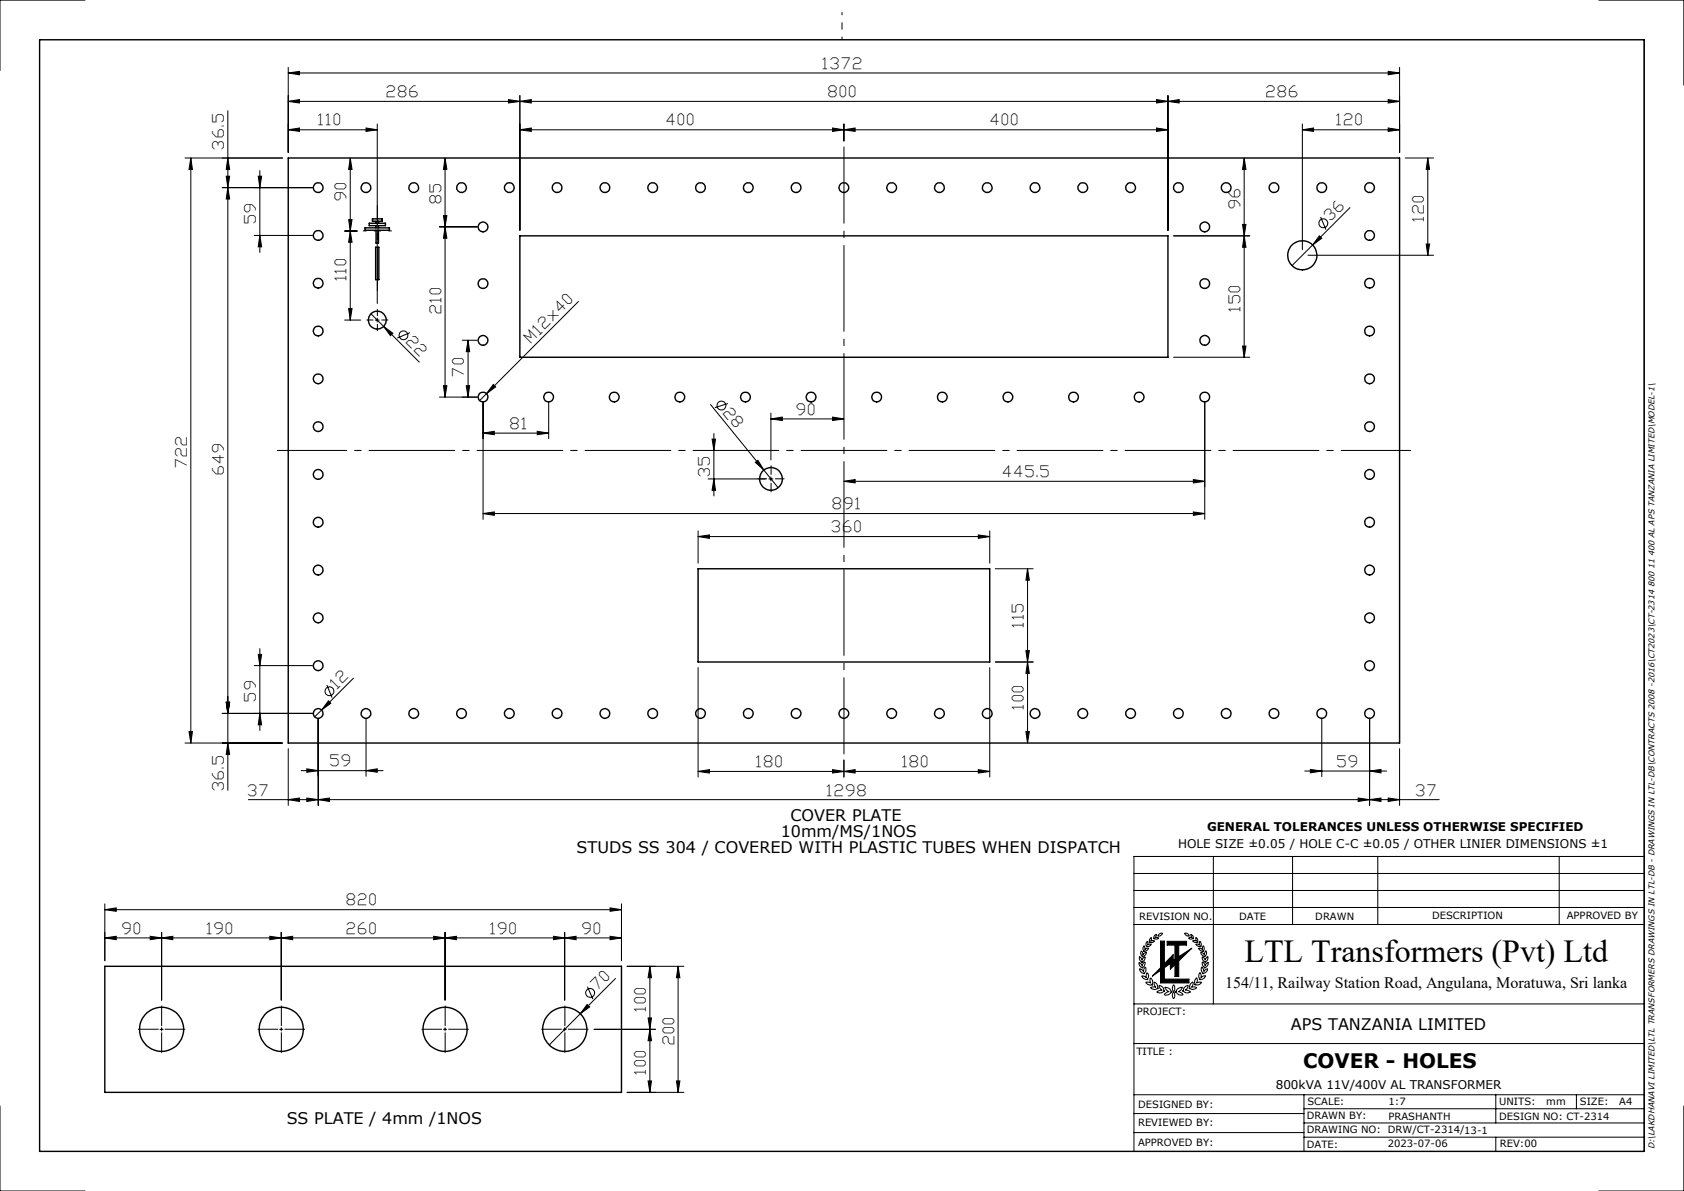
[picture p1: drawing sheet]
<svg xmlns="http://www.w3.org/2000/svg" width="297mm" height="210mm" viewBox="0 0 297 210" stroke-linecap="round" stroke-linejoin="round" font-family="sans-serif">
<g fill="none" stroke="#000" stroke-width=".25">
<path d="M7 7h283v196h-283zM50.8 27.9h196v103.1h-196zM65.7 38.6h1.7v.4h-.7v.4h1.3v.4h-1.3v.4h2v.4h-2v2.3h-.4v-2.3h-1.9v-.4h1.9v-.4h-1.2v-.4h1.2v-.4h-.6zM66.3 43.6h.5v5.7h-.5zM91.7 41.6h114.3v21.4h-114.3zM123.1 100.3h51.5v16.4h-51.5zM18.5 170.4h91.1v22.2h-91.1z"/>
<circle cx="56.1" cy="33.1" r=".85"/>
<circle cx="64.6" cy="33.1" r=".85"/>
<circle cx="73" cy="33.1" r=".84"/>
<circle cx="81.4" cy="33.1" r=".84"/>
<circle cx="89.8" cy="33.1" r=".84"/>
<circle cx="98.2" cy="33.1" r=".85"/>
<circle cx="106.7" cy="33.1" r=".85"/>
<circle cx="115.1" cy="33.1" r=".85"/>
<circle cx="123.5" cy="33.1" r=".85"/>
<circle cx="132" cy="33.1" r=".85"/>
<circle cx="140.4" cy="33.1" r=".85"/>
<circle cx="148.8" cy="33.1" r=".85"/>
<circle cx="157.3" cy="33.1" r=".85"/>
<circle cx="165.7" cy="33.1" r=".85"/>
<circle cx="174.1" cy="33.1" r=".84"/>
<circle cx="182.5" cy="33.1" r=".84"/>
<circle cx="191" cy="33.1" r=".84"/>
<circle cx="199.4" cy="33.1" r=".84"/>
<circle cx="207.8" cy="33.1" r=".85"/>
<circle cx="216.3" cy="33.1" r=".85"/>
<circle cx="224.7" cy="33.1" r=".85"/>
<circle cx="233.1" cy="33.1" r=".85"/>
<circle cx="241.5" cy="33.1" r=".85"/>
<circle cx="56.1" cy="49.9" r=".86"/>
<circle cx="56.1" cy="58.4" r=".86"/>
<circle cx="56.1" cy="41.5" r=".85"/>
<circle cx="66.5" cy="56.5" r="1.57"/>
<circle cx="85.2" cy="50" r=".86"/>
<circle cx="85.2" cy="40" r=".86"/>
<circle cx="212.5" cy="50" r=".86"/>
<circle cx="212.5" cy="40" r=".86"/>
<circle cx="229.7" cy="45" r="2.56"/>
<circle cx="241.5" cy="49.9" r=".86"/>
<circle cx="241.5" cy="58.4" r=".86"/>
<circle cx="241.5" cy="41.5" r=".85"/>
<circle cx="56.1" cy="66.8" r=".86"/>
<circle cx="56.1" cy="75.2" r=".86"/>
<circle cx="85.2" cy="70" r=".86"/>
<circle cx="85.2" cy="60" r=".86"/>
<circle cx="96.8" cy="70" r=".86"/>
<circle cx="108.3" cy="70" r=".86"/>
<circle cx="119.9" cy="70" r=".86"/>
<circle cx="131.5" cy="70" r=".86"/>
<circle cx="143" cy="70" r=".86"/>
<circle cx="154.6" cy="70" r=".86"/>
<circle cx="166.2" cy="70" r=".86"/>
<circle cx="177.8" cy="70" r=".86"/>
<circle cx="189.3" cy="70" r=".86"/>
<circle cx="200.9" cy="70" r=".86"/>
<circle cx="212.5" cy="70" r=".86"/>
<circle cx="212.5" cy="60" r=".86"/>
<circle cx="241.5" cy="66.8" r=".86"/>
<circle cx="241.5" cy="75.2" r=".86"/>
<circle cx="56.1" cy="83.7" r=".86"/>
<circle cx="56.1" cy="92.1" r=".86"/>
<circle cx="136" cy="84.5" r="2"/>
<circle cx="241.5" cy="83.7" r=".86"/>
<circle cx="241.5" cy="92.1" r=".86"/>
<circle cx="56.1" cy="117.4" r=".86"/>
<circle cx="56.1" cy="108.9" r=".86"/>
<circle cx="56.1" cy="100.5" r=".86"/>
<circle cx="241.5" cy="117.4" r=".86"/>
<circle cx="241.5" cy="108.9" r=".86"/>
<circle cx="241.5" cy="100.5" r=".86"/>
<circle cx="56.1" cy="125.8" r=".86"/>
<circle cx="64.6" cy="125.8" r=".86"/>
<circle cx="73" cy="125.8" r=".85"/>
<circle cx="81.4" cy="125.8" r=".85"/>
<circle cx="89.8" cy="125.8" r=".85"/>
<circle cx="98.2" cy="125.8" r=".86"/>
<circle cx="106.7" cy="125.8" r=".86"/>
<circle cx="115.1" cy="125.8" r=".86"/>
<circle cx="123.5" cy="125.8" r=".86"/>
<circle cx="132" cy="125.8" r=".86"/>
<circle cx="140.4" cy="125.8" r=".86"/>
<circle cx="148.8" cy="125.8" r=".86"/>
<circle cx="157.3" cy="125.8" r=".86"/>
<circle cx="165.7" cy="125.8" r=".86"/>
<circle cx="174.1" cy="125.8" r=".85"/>
<circle cx="182.5" cy="125.8" r=".85"/>
<circle cx="191" cy="125.8" r=".85"/>
<circle cx="199.4" cy="125.8" r=".85"/>
<circle cx="207.8" cy="125.8" r=".86"/>
<circle cx="216.2" cy="125.8" r=".86"/>
<circle cx="224.7" cy="125.8" r=".86"/>
<circle cx="233.1" cy="125.8" r=".86"/>
<circle cx="241.5" cy="125.8" r=".86"/>
<circle cx="28.5" cy="181.5" r="3.9"/>
<circle cx="49.6" cy="181.5" r="3.9"/>
<circle cx="78.5" cy="181.5" r="3.9"/>
<circle cx="99.6" cy="181.5" r="3.9"/>
</g>
<g fill="none" stroke="#000" stroke-width=".18">
<path d="M15 0h-15v12.4M40.2 19.5v119.8M50.8 17.9l2-.3v.6zM50.8 12.9l2-.3v.6zM50.8 11.9v15M50.8 17.9h196M50.8 12.9h196M89.7 17.6l2 .3-2 .3zM91.7 17.9l2-.3v.6zM91.7 16.9v23.7M204 17.6l2 .3-2 .3zM206 17.9l2-.3v.6z"/>
<path d="M206 16.9v23.7M244.8 12.6l2 .3-2 .3zM244.8 17.6l2 .3-2 .3zM246.8 11.9v15M282 0h15v15M290 7v196M32.6 27.9h17.2M33.7 27.9l.2 2h-.6zM33.7 27.9v103.1M39.2 33.1h15.9M39.9 31.1h.6l-.3 2zM40.2 27.9l.3 2h-.6z"/>
<path d="M40.2 33.1l.3 2h-.6zM45.5 31.1h.6l-.3 2zM45.8 30.1v14.4M50.8 22.9l2-.3v.6zM50.8 22.9h15.7M61.5 38.7h.6l-.3 2zM61.8 27.9l.3 2h-.6zM61.8 27.9v28.5M64.6 22.6l1.9 .3-1.9 .3zM66.5 21.9v31.6M77.5 40h6.7M78.2 38h.6l-.3 2z"/>
<path d="M78.5 40l.3 2h-.6zM78.5 27.9l.3 2h-.6zM78.5 27.9v42.1M91.7 22.9l2-.3v.6zM91.7 22.9h114.3M146.8 22.6l2 .3-2 .3zM148.8 22.9l2-.3v.6zM148.8 21.9v3M204 22.6l2 .3-2 .3zM219.1 39.6h.6l-.3 2zM219.4 27.9l.3 2h-.6zM219.4 27.9v35.1"/>
<path d="M229.7 22.9l2-.3v.6zM229.7 21.9v22.1M229.7 22.9h17.1M232.9 38.3l1 2.2M238.1 36.6l-10.2 10.2M244.8 22.6l2 .3-2 .3zM247.8 27.9h5M251.8 27.9l.3 2h-.6zM251.8 27.9v17.1M44.8 41.5h10.3M45.8 41.5l.3 2h-.6zM60.8 56.4h2.8"/>
<path d="M60.8 40.7h2.2M61.5 54.4h.6l-.3 2zM61.8 40.7l.3 2h-.6zM65.4 55.3l8.5 8.5M66.2 56.4h.7M66.5 56.1v.7M67.7 57.6l1.6 1.2-.4 .4zM72.3 58.7l-2.2 .9M81.5 60h2.7M82.5 60l.3 2h-.6zM82.6 60v10M102 53.2l-17.4 17.4"/>
<path d="M207 41.6h13.4M219.4 41.6l.3 2h-.6zM230.7 45h22.1M232.7 41.6l.4 .4-1.6 1.2zM251.5 43h.6l-.3 2zM77.5 70h6.7M78.2 68h.6l-.3 2zM82.2 68h.6l-.3 2zM85.2 76.4l2-.3v.6zM85.2 71v20.6M85.2 76.4h11.6M87 67.8l.4 .4-1.6 1.2z"/>
<path d="M94.8 76.1l2 .3-2 .3zM96.8 71v6.4M125.3 71.3l9.4 11.6M125.6 77.4h.6l-.3 2zM125.9 76.4v11M128.4 71.1l-2.3 .8M136 73.9l2-.4v.6zM136 72.8v8.3M136 73.9h12.8M146.8 73.5l2 .4-2 .2zM207 63h13.4M212.5 71v20.6"/>
<path d="M219.1 61h.6l-.3 2zM85.2 90.5l2-.2v.6zM85.2 90.5h127.3M123.1 94.6l2-.3v.6zM123.1 93.6v5.7M123.1 94.6h51.5M124.9 84.4h10.1M125.9 84.4l.3 2.1h-.6zM133.2 81.5l.5-.3 1 1.7zM134.7 82.9l2.5 3.1M135.6 84.4h.7M136 84.1v.7"/>
<path d="M148.8 84.9l2-.3v.6zM148.8 84.9h63.7M172.5 94.3l2.1 .3-2.1 .3zM174.6 93.6v5.7M210.5 90.3l2 .2-2 .4zM210.5 84.6l2 .3-2 .3zM44.8 117.4h10.3M45.5 115.4h.6l-.3 2zM45.8 114.4v14.4M62.3 119.6l-5.6 5.6M123.1 117.7v19.3M174.6 117.7v19.3"/>
<path d="M175.5 116.7h6.7M175.5 100.3h6.7M180.9 114.7h.6l-.3 2zM181.2 100.3l.3 2h-.6zM181.2 116.7l.3 2h-.6zM181.2 100.3v30.7M32.6 131h17.2M33.3 129h.6l-.2 2zM39.2 125.8h15.9M39.9 123.8h.6l-.3 2zM40.2 131l.3 2h-.6zM45.8 125.8l.3 2h-.6z"/>
<path d="M50.8 132v10M53.1 135.9h14.5M54.1 135.6l2 .3-2 .3zM56.1 126.8v15.2M56.7 125.2l-1.2 1.2M57.6 120.8l1 2.2M57.9 123.6l.4 .4-1.6 1.2zM64.6 135.9l1.9-.3v.6zM64.6 126.8v10.1M123.1 136l2-.3v.6zM146.8 135.7l2 .3-2 .3zM148.8 136l2-.3v.6z"/>
<path d="M148.8 134v3M172.5 135.7l2.1 .3-2.1 .3zM174.6 136h-51.5M180.9 129h.6l-.3 2zM230.1 136h14.4M231.1 135.7l2 .3-2 .3zM233.1 126.8v10.1M241.5 136l2.1-.3v.6zM241.5 126.8v15.2M246.8 132v10M18.5 159.4v10M43.8 141h210"/>
<path d="M50.8 141l2-.3v.6zM54.1 140.7l2 .3-2 .3zM56.1 141l2-.3v.6zM109.6 159.4v10M200 157h90M200 154h90M214 151v26M228 151v12M239.5 140.7l2 .3-2 .3zM241.5 141l2.1-.3v.6zM243 151v12M244.8 140.7l2 .3-2 .3z"/>
<path d="M275 151v12M290 151h-90v52M18.5 165.4l2-.3v.6zM18.5 165.4h91.1M18.5 160.4l2-.3v.6zM18.5 160.4h91.1M26.5 165.1l2 .3-2 .3zM28.5 165.4l2-.3v.6zM28.5 164.4v11.9M47.6 165.1l2 .3-2 .3zM49.6 165.4l2-.3v.6zM49.6 164.4v11.9"/>
<path d="M76.5 165.1l2 .3-2 .3zM78.5 165.4l2-.3v.6zM78.5 164.4v11.9M97.6 165.1l2 .3-2 .3zM99.6 165.4l2-.3v.6zM99.6 164.4v11.9M102.3 178.7l-5.4 5.5M103.5 177.1l.5 .4-1.7 1.2zM103.6 174l1 2.2M107.6 165.1l2 .3-2 .3zM107.6 160.1l2 .3-2 .3zM108.5 172.5l-6.2 6.2"/>
<path d="M110.6 170.4h10M114.3 179.5h.6l-.3 2zM114.6 170.4l.3 2h-.6zM114.6 170.4v22.2M119.6 170.4l.3 2h-.6zM119.6 170.4v22.2M200 177h90M200 163h90M200 160h90M200.9 169.7l.3 .2 .2 .4 .2-.5 .3-.2a.74 .74 0 0 1-.4 .9v.1a.82 .82 0 0 1-.6-.9zM201 168.7l.4 .6 .2-.4 .4-.2a.65 .65 0 0 1-.6 .8l.1 .1a.77 .77 0 0 1-.5-.9zM201 170.8l.4 .2 .3 .3v-.1a.51 .51 0 0 1 .4-.6v.1a.92 .92 0 0 1-.3 1l-.1-.1a.73 .73 0 0 1-.7-.8z"/>
<path d="M201.3 167.7l.3 .7 .2-.3 .4-.2a.91 .91 0 0 1-.8 .8l-.2-.5zM201.4 172.1h.4l.4 .3v-.8a.45 .45 0 0 1 .4 .6l-.2 .4v.1a.89 .89 0 0 1-1-.6zM201.8 166.7l.1 .3v.5l.7-.3a.79 .79 0 0 1-.9 .5 .82 .82 0 0 1 .1-1zM202.1 173.2h.4l.5 .1-.1-.1a.58 .58 0 0 1 .1-.7 1.07 1.07 0 0 1 .2 1.2l-.1-.1a.78 .78 0 0 1-1-.4zM202.3 166l.2 .2-.1 .4 .6-.1a.67 .67 0 0 1-.8 .4 .81 .81 0 0 1 .1-.9zM202.8 166.1v.1a.65 .65 0 0 1 .3-.9l-.1 .7 .6-.1a.45 .45 0 0 1-.8 .2M203.6 173.1a.88 .88 0 0 1 .5 1.1h.2a.93 .93 0 0 1-1.4 0l.4-.2 .6 .1a1.01 1.01 0 0 1-.3-1zM203.7 164.9l.2-.2-.2 .6 .7 .1a.57 .57 0 0 1-.9 0v-.3zM204.3 164.8l.3-.2h.4a.68 .68 0 0 1-.8 .4zM204.4 173.7a.84 .84 0 0 1 .8 1h.2a.99 .99 0 0 1-1.4 .2l.5-.2 .5-.1a.95 .95 0 0 1-.6-.9zM204.7 165.9h.7v4l1.5-1.6v1l.3-.2v-2.5h-1.4v-.6h3.5v.6h-1.4v2.1l2.3-1.5-2.3 2.2v2.8h-.7v-2.1l-.8 .8v-1l-1 .7v2h4.3v.7h-5v-2.2l-1.5 1 1.5-1.5zM205.4 174.1a.96 .96 0 0 1 1.1 .7h.2a1.08 1.08 0 0 1-1.4 .6l.6-.5h.3l-.5-.4z"/>
<path d="M207 173.6a1 1 0 0 1 0 1.3 .99 .99 0 0 1 0-1.3zM207 174.9a1 1 0 0 1 0 1.2 .99 .99 0 0 1 0-1.2zM207.6 174.4l.9-.3a1.11 1.11 0 0 1-.7 .8l.5 .1 .4 .4a1.08 1.08 0 0 1-1.4-.6h.2zM208.9 164.6a.63 .63 0 0 1 .8 .5l-.5-.1zM209.1 173.9l.5-.2a.95 .95 0 0 1-.6 .9l.7 .1 .3 .2a.87 .87 0 0 1-1.3-.1h-.1v-.1l.1-.1 .1-.3zM210 164.7a.6 .6 0 0 1 .4 .8v-.1a.54 .54 0 0 1-.8 0l.4-.1h.3zM210 173.5l.3-.3a.61 .61 0 0 1-.2 .9l.6-.1 .4 .2a1.03 1.03 0 0 1-1.4 0h.2l-.1-.3zM210.9 172.6l.2-.2 .1 .5-.2 .4 .5-.1h.4a.94 .94 0 0 1-1.2 .4v-.5zM210.9 166.5h.4l.3 .1v-.7a.71 .71 0 0 1 .1 1v-.1a.62 .62 0 0 1-.8-.3zM211.1 166.1l.1 .1a.56 .56 0 0 0-.3-.8l.1 .5h-.7a.62 .62 0 0 0 .8 .2M211.4 167.2h.4l.3 .3 .1-.8a.74 .74 0 0 1 0 1.1l-.1-.1a.64 .64 0 0 1-.7-.5zM211.6 171.5h.1l.1 .4v.5l.4-.3 .4-.1a.89 .89 0 0 1-1.1 .7l.1-.1-.1-.1-.1-.5z"/>
<path d="M211.8 167.9l.3 .1 .3 .3 .3-.7a.82 .82 0 0 1-.3 1.1v-.1a.63 .63 0 0 1-.6-.7zM211.9 170.5l.3 .4 .1 .4 .3-.3 .4-.2a.81 .81 0 0 1-.9 .8 1.03 1.03 0 0 1-.2-1.1zM212 168.7l.4 .3 .1 .3 .5-.6a.77 .77 0 0 1-.5 .9v-.1a.67 .67 0 0 1-.5-.8zM212.1 169.6l.3 .4 .1 .3 .6-.6a.82 .82 0 0 1-.7 .9v-.1a.69 .69 0 0 1-.3-.9zM0 195v15h15M28.2 181.5h.6M28.5 181.2v.6M49.3 181.5h.6M49.6 181.2v.6M78.2 181.5h.6M78.5 181.2v.6M99.3 181.5h.6"/>
<path d="M99.6 181.2v.6M104.8 181.5h10.8M110.6 192.6h10M114.3 190.6h.6l-.3 2zM114.6 181.5l.3 2h-.6zM119.3 190.6h.6l-.3 2zM200 196.3h30M200 199.7h30M200 193h90M200 184h90M230 198h60M230 193v10"/>
<path d="M230 195.5h60M263.8 193v5M278 193v2.5M297 195v15h-15M230 200.5h60M263.8 200.5v2.5"/>
<circle cx="233.4" cy="39.4" r=".78"/>
<circle cx="71.2" cy="59.1" r=".78"/>
<circle cx="127.2" cy="71.5" r=".78"/>
<circle cx="58.1" cy="121.9" r=".78"/>
<circle cx="104.1" cy="175.1" r=".78"/>
</g>
<path d="M148.5 7v-4.8" fill="none" stroke="#000" stroke-width=".18" stroke-dasharray="15.2 1.3 1.3 1.3" stroke-dashoffset="14.7" stroke-linecap="butt"/>
<path d="M204.7 165.9h.7v4l1.5-1.6v1l.3-.2v-2.5h-1.4v-.6h3.5v.6h-1.4v2.1l2.3-1.5-2.3 2.2v2.8h-.7v-2.1l-.8 .8v-1l-1 .7v2h4.3v.7h-5v-2.2l-1.5 1 1.5-1.5z" fill-rule="evenodd" fill="#000"/>
<g fill="none" stroke="#000" stroke-width=".18" stroke-dasharray="15.2 1.3 1.3 1.3" stroke-linecap="butt">
<path d="M65.8 56.4h-1.2M66.6 57.1v1.3M66.6 55.7v-1.2M67.3 56.4h1.2M135.3 84.4h-1.7M136 85.1v1.7M136 83.7v-1.6M136.7 84.4h1.6M28 181.5h-3.7M28.5 180.9v-3.6M28.5 182v3.6M29.1 181.5h3.6"/>
<path d="M49.1 181.5h-3.6M49.6 180.9v-3.6M49.6 182v3.6M50.2 181.5h3.6M78 181.5h-3.7M78.5 180.9v-3.6M78.5 182v3.6M79.1 181.5h3.6M99.1 181.5h-3.6M99.6 180.9v-3.6M99.6 182v3.6M100.2 181.5h3.6"/>
</g>
<path d="M48.8 79.4h200" fill="none" stroke="#000" stroke-width=".18" stroke-dasharray="15.2 1.3 1.3 1.3" stroke-dashoffset="2.9" stroke-linecap="butt"/>
<path d="M148.8 133v-107.1" fill="none" stroke="#000" stroke-width=".18" stroke-dasharray="15.2 1.3 1.3 1.3" stroke-dashoffset="1.7" stroke-linecap="butt"/>
<path d="M66.6 51.3v-15.1" fill="none" stroke="#000" stroke-width=".18" stroke-dasharray="15.2 1.3 1.3 1.3" stroke-dashoffset="7.5" stroke-linecap="butt"/>
<path d="M64 40.7h5.1" fill="none" stroke="#000" stroke-width=".18" stroke-dasharray="15.2 1.3 1.3 1.3" stroke-dashoffset="14.6" stroke-linecap="butt"/>
<g fill="#000">
<path d="M67.7 57.6l1.6 1.2-.4 .4zM232.7 41.6l.4 .4-1.6 1.2zM87 67.8l.4 .4-1.6 1.2zM133.2 81.5l.5-.3 1 1.7zM57.9 123.6l.4 .4-1.6 1.2zM103.5 177.1l.5 .4-1.7 1.2z"/>
<path d="M89.7 17.6l2 .3-2 .3zM50.8 17.9l2-.3v.6zM244.8 12.6l2 .3-2 .3zM50.8 12.9l2-.3v.6zM172.5 135.7l2.1 .3-2.1 .3zM148.8 136l2-.3v.6zM210.5 84.6l2 .3-2 .3zM148.8 84.9l2-.3v.6z"/>
<path d="M219.1 39.6h.6l-.3 2zM219.4 27.9l.3 2h-.6zM125.9 84.4l.3 2.1h-.6zM125.6 77.4h.6l-.3 2zM180.9 114.7h.6l-.3 2zM181.2 100.3l.3 2h-.6zM78.2 68h.6l-.3 2zM78.5 40l.3 2h-.6zM78.2 38h.6l-.3 2zM78.5 27.9l.3 2h-.6zM39.9 31.1h.6l-.3 2zM40.2 27.9l.3 2h-.6zM61.5 54.4h.6l-.3 2zM61.8 40.7l.3 2h-.6zM61.5 38.7h.6l-.3 2zM61.8 27.9l.3 2h-.6z"/>
<path d="M219.4 41.6l.3 2h-.6zM219.1 61h.6l-.3 2zM39.9 123.8h.6l-.3 2zM40.2 131l.3 2h-.6zM45.5 115.4h.6l-.3 2zM45.8 125.8l.3 2h-.6zM33.7 27.9l.2 2h-.6zM33.3 129h.6l-.2 2zM251.8 27.9l.3 2h-.6zM251.5 43h.6l-.3 2zM181.2 116.7l.3 2h-.6zM180.9 129h.6l-.3 2zM40.2 33.1l.3 2h-.6zM39.9 123.8h.6l-.3 2zM45.5 31.1h.6l-.3 2zM45.8 41.5l.3 2h-.6z"/>
<path d="M82.2 68h.6l-.3 2zM82.5 60l.3 2h-.6z"/>
<path d="M136 73.9l2-.4v.6zM146.8 73.5l2 .4-2 .2zM91.7 17.9l2-.3v.6zM204 17.6l2 .3-2 .3zM50.8 141l2-.3v.6zM54.1 140.7l2 .3-2 .3zM54.1 135.6l2 .3-2 .3zM64.6 135.9l1.9-.3v.6zM206 17.9l2-.3v.6zM244.8 17.6l2 .3-2 .3zM229.7 22.9l2-.3v.6zM244.8 22.6l2 .3-2 .3zM123.1 136l2-.3v.6zM146.8 135.7l2 .3-2 .3zM91.7 22.9l2-.3v.6zM146.8 22.6l2 .3-2 .3zM148.8 22.9l2-.3v.6zM204 22.6l2 .3-2 .3zM85.2 76.4l2-.3v.6zM94.8 76.1l2 .3-2 .3zM85.2 90.5l2-.2v.6zM210.5 90.3l2 .2-2 .4zM56.1 141l2-.3v.6zM239.5 140.7l2 .3-2 .3zM231.1 135.7l2 .3-2 .3zM241.5 136l2.1-.3v.6zM241.5 141l2.1-.3v.6zM244.8 140.7l2 .3-2 .3zM50.8 22.9l2-.3v.6zM64.6 22.6l1.9 .3-1.9 .3z"/>
<path d="M172.5 94.3l2.1 .3-2.1 .3zM123.1 94.6l2-.3v.6z"/>
<path d="M18.5 165.4l2-.3v.6zM26.5 165.1l2 .3-2 .3zM28.5 165.4l2-.3v.6zM47.6 165.1l2 .3-2 .3zM49.6 165.4l2-.3v.6zM76.5 165.1l2 .3-2 .3zM78.5 165.4l2-.3v.6zM97.6 165.1l2 .3-2 .3zM99.6 165.4l2-.3v.6zM107.6 165.1l2 .3-2 .3z"/>
<path d="M107.6 160.1l2 .3-2 .3zM18.5 160.4l2-.3v.6z"/>
<path d="M114.3 179.5h.6l-.3 2zM114.6 170.4l.3 2h-.6z"/>
<path d="M114.6 181.5l.3 2h-.6zM114.3 190.6h.6l-.3 2z"/>
<path d="M119.3 190.6h.6l-.3 2zM119.6 170.4l.3 2h-.6z"/>
</g>
<text font-size="5.6" x="219.5" y="169.6">LTL Transformers (Pvt) Ltd</text>
<text font-size="3.5" x="229.8" y="188.4">COVER - HOLES</text>
<g font-size="2.8">
<text x="137.7" y="147.6">10mm/MS/1NOS</text>
<text x="139.4" y="144.8">COVER PLATE</text>
<text x="101.7" y="150.4">STUDS SS 304 / COVERED WITH PLASTIC TUBES WHEN DISPATCH</text>
<text x="216.1" y="174.1">154/11, Railway Station Road, Angulana, Moratuwa, Sri lanka</text>
<text x="227.7" y="181.6">APS TANZANIA LIMITED</text>
<text x="50.6" y="198.2">SS PLATE / 4mm /1NOS</text>
</g>
<g font-size="2.7">
<text x="68.3" y="17.1">286</text>
<text x="145.2" y="12.1">1372</text>
<text x="146.2" y="17.1">800</text>
<text x="223.4" y="17.1">286</text>
<text x="56.3" y="22.1">110</text>
<text x="117.6" y="22.1">400</text>
<text x="174.7" y="22.1">400</text>
<text x="235.8" y="22.1">120</text>
<text x="39.5" y="26.2" transform="rotate(-90 39.5 26.2)">36.5</text>
<text x="61.1" y="35.2" transform="rotate(-90 61.1 35.2)">90</text>
<text x="77.8" y="35.9" transform="rotate(-90 77.8 35.9)">85</text>
<text x="45.1" y="39.4" transform="rotate(-90 45.1 39.4)">59</text>
<text x="218.7" y="36.7" transform="rotate(-90 218.7 36.7)">96</text>
<text x="234.8" y="38.9" transform="rotate(-45 234.8 38.9)">36</text>
<text x="251.1" y="38.9" transform="rotate(-90 251.1 38.9)">120</text>
<text x="61.1" y="49.4" transform="rotate(-90 61.1 49.4)">110</text>
<text x="77.8" y="55.2" transform="rotate(-90 77.8 55.2)">210</text>
<text x="218.7" y="54.8" transform="rotate(-90 218.7 54.8)">150</text>
<text x="71.6" y="60.5" transform="rotate(45 71.6 60.5)">22</text>
<text x="93.8" y="60.4" transform="rotate(-45 93.8 60.4)">M12x40</text>
<text x="81.8" y="66.3" transform="rotate(-90 81.8 66.3)">70</text>
<text x="90.1" y="75.6">81</text>
<text x="127.6" y="72.9" transform="rotate(51 127.6 72.9)">28</text>
<text x="140.6" y="73.1">90</text>
<text x="32.9" y="82.4" transform="rotate(-90 32.9 82.4)">722</text>
<text x="39.5" y="83.6" transform="rotate(-90 39.5 83.6)">649</text>
<text x="125.2" y="83.9" transform="rotate(-90 125.2 83.9)">35</text>
<text x="146.9" y="89.8">891</text>
<text x="176.9" y="84.1">445.5</text>
<text x="146.8" y="93.9">360</text>
<text x="180.5" y="110.5" transform="rotate(-90 180.5 110.5)">115</text>
<text x="45.1" y="123.6" transform="rotate(-90 45.1 123.6)">59</text>
<text x="59.5" y="121.4" transform="rotate(-45 59.5 121.4)">12</text>
<text x="180.5" y="125" transform="rotate(-90 180.5 125)">100</text>
<text x="58.3" y="135.1">59</text>
<text x="133.5" y="135.3">180</text>
<text x="159.2" y="135.3">180</text>
<text x="235.9" y="135.2">59</text>
<text x="39.5" y="139.3" transform="rotate(-90 39.5 139.3)">36.5</text>
<text x="43.8" y="140.3">37</text>
<text x="145.9" y="140.3">1298</text>
<text x="249.8" y="140.3">37</text>
<text x="61.2" y="159.6">820</text>
<text x="21.7" y="164.6">90</text>
<text x="36.6" y="164.6">190</text>
<text x="61.2" y="164.6">260</text>
<text x="86.6" y="164.6">190</text>
<text x="102.8" y="164.6">90</text>
<text x="105.5" y="174.6" transform="rotate(-45 105.5 174.6)">70</text>
<text x="113.9" y="178.3" transform="rotate(-90 113.9 178.3)">100</text>
<text x="118.9" y="184.1" transform="rotate(-90 118.9 184.1)">200</text>
<text x="113.9" y="189.4" transform="rotate(-90 113.9 189.4)">100</text>
</g>
<g font-size="2.1">
<text x="207.8" y="149.6">HOLE SIZE ±0.05 / HOLE C-C ±0.05 / OTHER LINIER DIMENSIONS ±1</text>
<text x="212.9" y="146.4">GENERAL TOLERANCES UNLESS OTHERWISE SPECIFIED</text>
<text x="225" y="191.9">800kVA 11V/400V AL TRANSFORMER</text>
</g>
<g font-size="1.8">
<text x="200.9" y="162.1">REVISION NO.</text>
<text x="218.6" y="162.1">DATE</text>
<text x="232" y="162.1">DRAWN</text>
<text x="252.6" y="162.1">DESCRIPTION</text>
<text x="276.3" y="162.1">APPROVED BY</text>
<text x="200.5" y="179">PROJECT:</text>
<text x="200.4" y="186">TITLE :</text>
<text x="200.7" y="195.4">DESIGNED BY:</text>
<text x="230.5" y="197.4">DRAWN BY:</text>
<text x="230.6" y="194.9">SCALE:</text>
<text x="244.9" y="197.5">PRASHANTH</text>
<text x="244.9" y="194.9">1:7</text>
<text x="264.4" y="197.4">DESIGN NO: CT-2314</text>
<text x="264.4" y="194.9">UNITS:</text>
<text x="272.7" y="194.9">mm</text>
<text x="278.6" y="194.9">SIZE:</text>
<text x="285.6" y="194.9">A4</text>
<text x="200.7" y="202">APPROVED BY:</text>
<text x="200.7" y="198.6">REVIEWED BY:</text>
<text x="230.5" y="199.9">DRAWING NO: DRW/CT-2314/13-1</text>
<text x="230.5" y="202.4">DATE:</text>
<text x="244.8" y="202.3">2023-07-06</text>
<text x="264.5" y="202.3">REV:00</text>
</g>
<text font-size="1.5" x="291.8" y="202.7" transform="rotate(-90 291.8 202.7)">D:\LAKDHANAVI LIMITED\LTL TRANSFORMERS DRAWINGS IN LTL-DB - DRAWINGS IN LTL-DB\CONTRACTS 2008 -2016\CT2023\CT-2314 800 11 400 AL APS TANZANIA LIMITED\MODEL-1\</text>
</svg>
